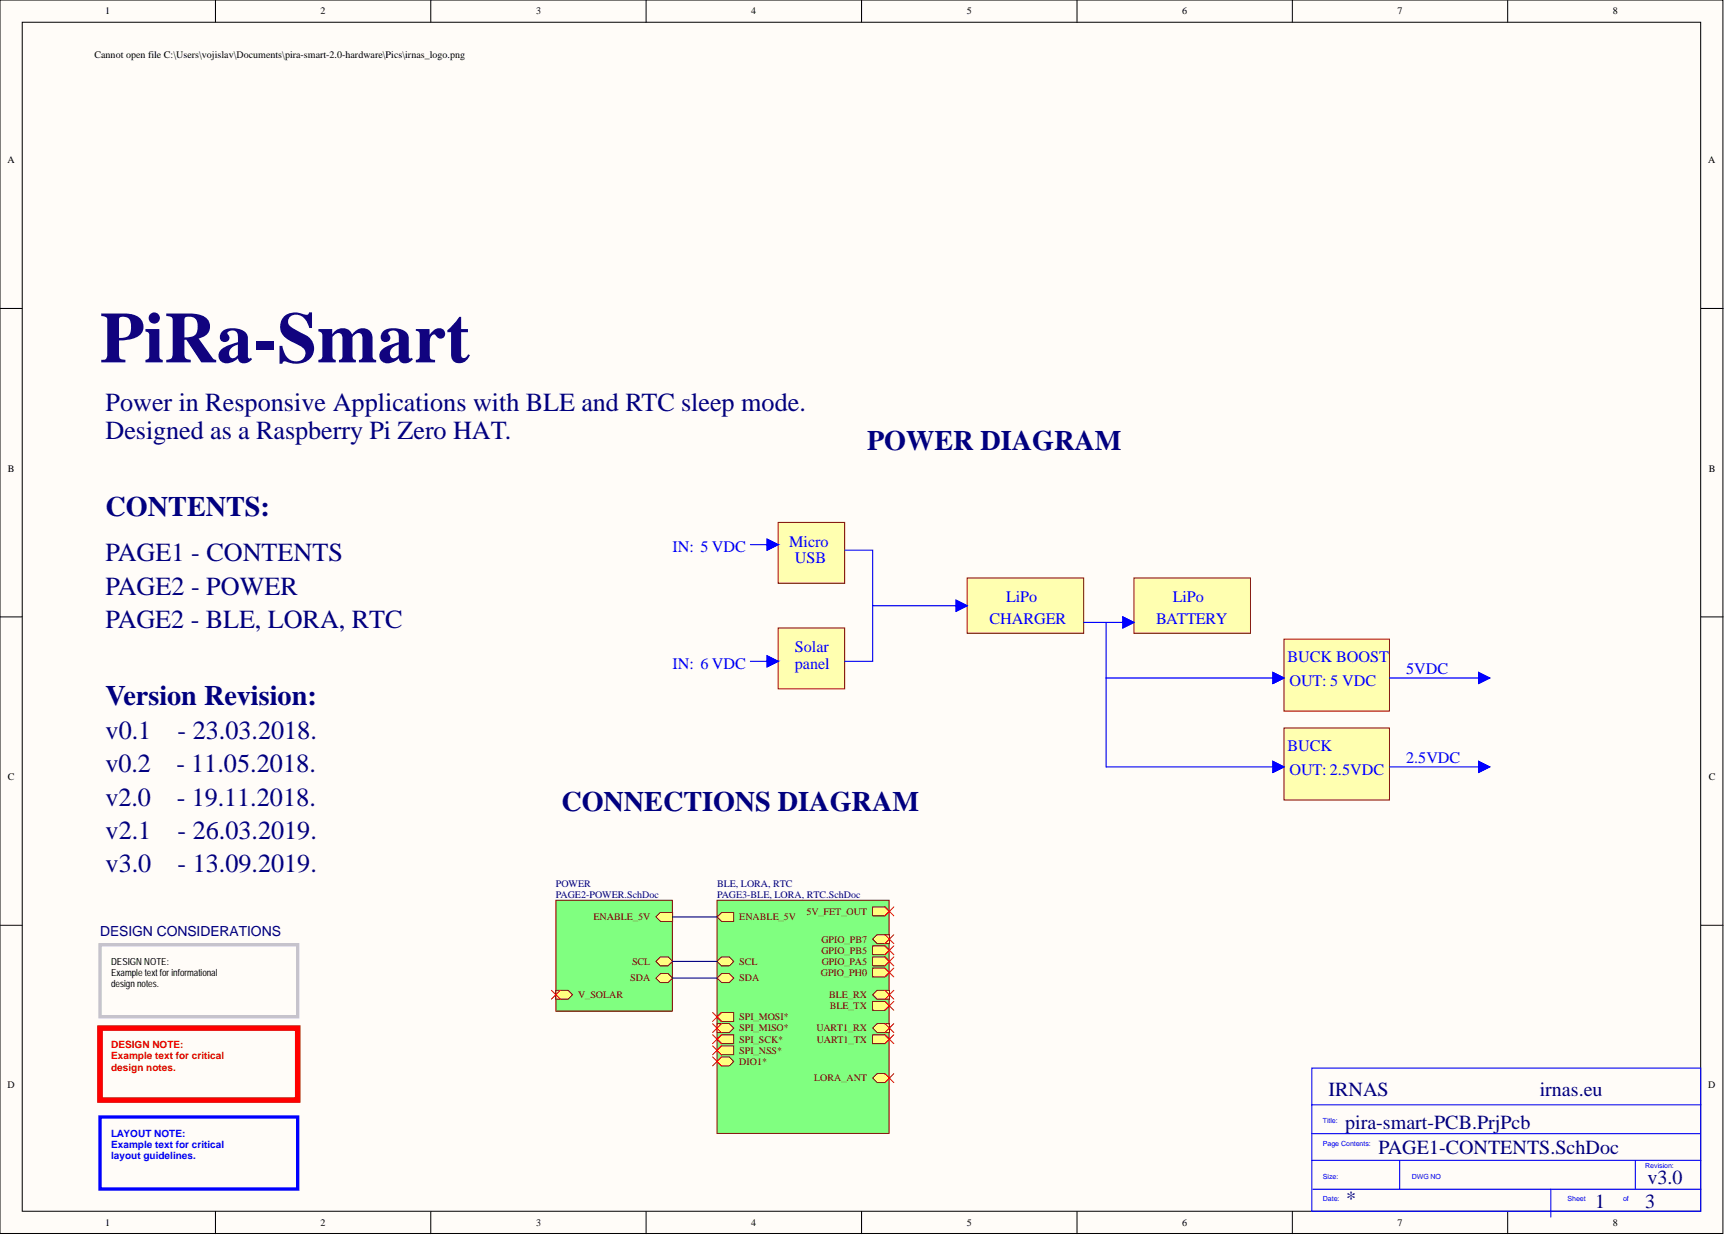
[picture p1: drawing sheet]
<svg xmlns="http://www.w3.org/2000/svg" width="393mm" height="282mm" viewBox="0 0 393 282" stroke-linecap="round" stroke-linejoin="round" font-family="sans-serif">
<g fill="#fffcf8" stroke="#000" stroke-width=".23">
<path d="M0 0h392.9v281.3h-392.9z"/>
<path d="M5.1 5.1h382.7v271.1h-382.7z"/>
</g>
<g fill="none" stroke="#000" stroke-width=".23">
<path d="M49.1 0v5.1M98.2 0v5.1M147.3 0v5.1M196.5 0v5.1M245.6 0v5.1M294.7 0v5.1M343.8 0v5.1M0 70.3h5.1M387.9 70.3h5M0 140.7h5.1M387.9 140.7h5M0 211h5.1"/>
<path d="M387.9 211h5M49.1 276.3v5M98.2 276.3v5M147.3 276.3v5M196.5 276.3v5M245.6 276.3v5M294.7 276.3v5M343.8 276.3v5"/>
</g>
<path d="M22.8 215.4h45.1v16.5h-45.1z" fill="none" stroke="#c6c3c6" stroke-width=".76"/>
<path d="M22.8 234.5h45.1v16.4h-45.1z" fill="none" stroke="#f00" stroke-width="1.3"/>
<path d="M22.8 254.7h45.1v16.5h-45.1z" fill="none" stroke="#00f" stroke-width=".76"/>
<path d="M299.1 243.6h88.7v32.6h-88.7zM299.1 258.5h88.5M299.1 251.9h88.8M299.1 264.6h88.8M299.4 271.2h88.5M319.2 264.6v6.6M353.6 271.2v6.3M372.9 264.6v6.6" fill="none" stroke="#00f" stroke-width=".25"/>
<g fill="#ffffb0" stroke="#800000" stroke-width=".23">
<path d="M177.4 119.1h15.2v13.9h-15.2z"/>
<path d="M177.4 143.2h15.2v13.9h-15.2z"/>
</g>
<path d="M171.1 124.2h6.3l-2.5 1.3v-2.6l2.5 1.3M171.1 150.8h6.3l-2.5 1.3v-2.6l2.5 1.3" fill="none" stroke="#00f" stroke-width=".25"/>
<path d="M174.9 122.9l2.5 1.3-2.5 1.3z" fill="#00f"/>
<path d="M174.9 122.9l2.5 1.3-2.5 1.3z" fill="none" stroke="#00f" stroke-width=".23"/>
<path d="M174.9 149.5l2.5 1.3-2.5 1.3z" fill="#00f"/>
<path d="M174.9 149.5l2.5 1.3-2.5 1.3z" fill="none" stroke="#00f" stroke-width=".23"/>
<path d="M192.7 125.5h6.3v12.6h19" fill="none" stroke="#00f" stroke-width=".25"/>
<path d="M220.5 131.8h26.6v12.6h-26.6z" fill="#ffffb0" stroke="#800000" stroke-width=".23"/>
<path d="M218 136.9l2.5 1.2-2.5 1.3z" fill="#00f"/>
<path d="M218 136.9l2.5 1.2-2.5 1.3z" fill="none" stroke="#00f" stroke-width=".23"/>
<path d="M218 136.9l2.5 1.2-2.5 1.3zM247.2 141.9h11.4M252.2 141.9v12.7h38.1" fill="none" stroke="#00f" stroke-width=".25"/>
<path d="M292.8 145.7h24v16.5h-24z" fill="#ffffb0" stroke="#800000" stroke-width=".23"/>
<path d="M290.3 153.3l2.5 1.3-2.5 1.3z" fill="#00f"/>
<path d="M290.3 153.3l2.5 1.3-2.5 1.3z" fill="none" stroke="#00f" stroke-width=".23"/>
<path d="M290.3 153.3l2.5 1.3-2.5 1.3z" fill="none" stroke="#00f" stroke-width=".25"/>
<path d="M258.6 131.8h26.5v12.6h-26.5z" fill="#ffffb0" stroke="#800000" stroke-width=".23"/>
<path d="M256 140.7l2.6 1.2-2.6 1.3z" fill="#00f"/>
<path d="M256 140.7l2.6 1.2-2.6 1.3z" fill="none" stroke="#00f" stroke-width=".23"/>
<path d="M256 140.7l2.6 1.2-2.6 1.3z" fill="none" stroke="#00f" stroke-width=".25"/>
<path d="M337.2 153.3l2.5 1.3-2.5 1.3z" fill="#00f"/>
<path d="M337.2 153.3l2.5 1.3-2.5 1.3z" fill="none" stroke="#00f" stroke-width=".23"/>
<path d="M199 138.1v12.7h-6.3M252.2 154.6v20.3h38.1M316.9 154.6h20.3M337.2 153.3l2.5 1.3-2.5 1.3z" fill="none" stroke="#00f" stroke-width=".25"/>
<path d="M292.8 166h24v16.4h-24z" fill="#ffffb0" stroke="#800000" stroke-width=".23"/>
<path d="M290.3 173.6l2.5 1.3-2.5 1.3z" fill="#00f"/>
<path d="M290.3 173.6l2.5 1.3-2.5 1.3z" fill="none" stroke="#00f" stroke-width=".23"/>
<path d="M290.3 173.6l2.5 1.3-2.5 1.3z" fill="none" stroke="#00f" stroke-width=".25"/>
<path d="M337.2 173.6l2.5 1.3-2.5 1.3z" fill="#00f"/>
<path d="M337.2 173.6l2.5 1.3-2.5 1.3z" fill="none" stroke="#00f" stroke-width=".23"/>
<path d="M316.9 174.9h20.3M337.2 173.6l2.5 1.3-2.5 1.3z" fill="none" stroke="#00f" stroke-width=".25"/>
<path d="M126.7 205.3h26.6v25.3h-26.6z" fill="#80ff80" stroke="#800000" stroke-width=".23"/>
<path d="M149.6 209.1l1-1h2.8v2h-2.8z" fill-rule="evenodd" fill="#ffff80"/>
<path d="M149.6 209.1l1-1h2.8v2h-2.8z" fill="none" stroke="#800000" stroke-width=".23"/>
<path d="M149.6 219.2l1-1h1.8l1 1-1 1.1h-1.8z" fill-rule="evenodd" fill="#ffff80"/>
<path d="M149.6 219.2l1-1h1.8l1 1-1 1.1h-1.8z" fill="none" stroke="#800000" stroke-width=".23"/>
<path d="M149.6 223.1l1-1.1h1.8l1 1.1-1 1h-1.8z" fill-rule="evenodd" fill="#ffff80"/>
<path d="M149.6 223.1l1-1.1h1.8l1 1.1-1 1h-1.8z" fill="none" stroke="#800000" stroke-width=".23"/>
<path d="M126.7 225.8h2.8l1.1 1.1-1.1 1h-2.8z" fill-rule="evenodd" fill="#ffff80"/>
<path d="M126.7 225.8h2.8l1.1 1.1-1.1 1h-2.8z" fill="none" stroke="#800000" stroke-width=".23"/>
<path d="M163.5 205.3h39.2v53.2h-39.2z" fill="#80ff80" stroke="#800000" stroke-width=".23"/>
<path d="M163.5 209.1l1-1h2.8v2h-2.8z" fill-rule="evenodd" fill="#ffff80"/>
<path d="M163.5 209.1l1-1h2.8v2h-2.8z" fill="none" stroke="#800000" stroke-width=".23"/>
<path d="M199 226.9l1-1.1h2.8v2.1h-2.8z" fill-rule="evenodd" fill="#ffff80"/>
<path d="M199 226.9l1-1.1h2.8v2.1h-2.8z" fill="none" stroke="#800000" stroke-width=".23"/>
<path d="M199 206.8h2.8l1 1-1 1.1h-2.8z" fill-rule="evenodd" fill="#ffff80"/>
<path d="M199 206.8h2.8l1 1-1 1.1h-2.8z" fill="none" stroke="#800000" stroke-width=".23"/>
<path d="M163.5 223.1l1-1.1h1.8l1 1.1-1 1h-1.8z" fill-rule="evenodd" fill="#ffff80"/>
<path d="M163.5 223.1l1-1.1h1.8l1 1.1-1 1h-1.8z" fill="none" stroke="#800000" stroke-width=".23"/>
<path d="M199 228.4h2.8l1 1-1 1h-2.8z" fill-rule="evenodd" fill="#ffff80"/>
<path d="M199 228.4h2.8l1 1-1 1h-2.8z" fill="none" stroke="#800000" stroke-width=".23"/>
<path d="M199 234.5l1-1.1h2.8v2.1h-2.8z" fill-rule="evenodd" fill="#ffff80"/>
<path d="M199 234.5l1-1.1h2.8v2.1h-2.8z" fill="none" stroke="#800000" stroke-width=".23"/>
<path d="M199 214.2l1-1h2.8v2h-2.8z" fill-rule="evenodd" fill="#ffff80"/>
<path d="M199 214.2l1-1h2.8v2h-2.8z" fill="none" stroke="#800000" stroke-width=".23"/>
<path d="M163.5 219.2l1-1h1.8l1 1-1 1.1h-1.8z" fill-rule="evenodd" fill="#ffff80"/>
<path d="M163.5 219.2l1-1h1.8l1 1-1 1.1h-1.8z" fill="none" stroke="#800000" stroke-width=".23"/>
<path d="M199 236h2.8l1 1-1 1h-2.8z" fill-rule="evenodd" fill="#ffff80"/>
<path d="M199 236h2.8l1 1-1 1h-2.8z" fill="none" stroke="#800000" stroke-width=".23"/>
<path d="M199 220.8h2.8l1 1-1 1h-2.8z" fill-rule="evenodd" fill="#ffff80"/>
<path d="M199 220.8h2.8l1 1-1 1h-2.8z" fill="none" stroke="#800000" stroke-width=".23"/>
<path d="M199 218.2h2.8l1 1-1 1.1h-2.8z" fill-rule="evenodd" fill="#ffff80"/>
<path d="M199 218.2h2.8l1 1-1 1.1h-2.8z" fill="none" stroke="#800000" stroke-width=".23"/>
<path d="M199 245.9l1-1.1h1.8l1 1.1-1 1h-1.8z" fill-rule="evenodd" fill="#ffff80"/>
<path d="M199 245.9l1-1.1h1.8l1 1.1-1 1h-1.8z" fill="none" stroke="#800000" stroke-width=".23"/>
<path d="M199 215.7h2.8l1 1-1 1h-2.8z" fill-rule="evenodd" fill="#ffff80"/>
<path d="M199 215.7h2.8l1 1-1 1h-2.8z" fill="none" stroke="#800000" stroke-width=".23"/>
<path d="M163.5 231.9l1-1h2.8v2h-2.8z" fill-rule="evenodd" fill="#ffff80"/>
<path d="M163.5 231.9l1-1h2.8v2h-2.8z" fill="none" stroke="#800000" stroke-width=".23"/>
<path d="M163.5 233.4h2.8l1 1.1-1 1h-2.8z" fill-rule="evenodd" fill="#ffff80"/>
<path d="M163.5 233.4h2.8l1 1.1-1 1h-2.8z" fill="none" stroke="#800000" stroke-width=".23"/>
<path d="M163.5 237l1-1h2.8v2h-2.8z" fill-rule="evenodd" fill="#ffff80"/>
<path d="M163.5 237l1-1h2.8v2h-2.8z" fill="none" stroke="#800000" stroke-width=".23"/>
<path d="M163.5 242.1l1-1.1h1.8l1 1.1-1 1h-1.8z" fill-rule="evenodd" fill="#ffff80"/>
<path d="M163.5 242.1l1-1.1h1.8l1 1.1-1 1h-1.8z" fill="none" stroke="#800000" stroke-width=".23"/>
<path d="M163.5 239.5l1-1h2.8v2h-2.8z" fill-rule="evenodd" fill="#ffff80"/>
<path d="M163.5 239.5l1-1h2.8v2h-2.8z" fill="none" stroke="#800000" stroke-width=".23"/>
<g fill="none" stroke="#f00" stroke-width=".23">
<path d="M201.8 206.8l2 2.1M201.8 218.2l2 2.1M201.8 213.2l2 2M201.8 215.7l2 2M203.8 206.8l-2 2.1M203.8 218.2l-2 2.1M203.8 213.2l-2 2M203.8 215.7l-2 2M125.7 225.8l2.1 2.1M127.8 225.8l-2.1 2.1M162.5 230.9l2 2M162.5 233.4l2 2.1"/>
<path d="M162.5 236l2 2M162.5 238.5l2 2M164.5 230.9l-2 2M164.5 233.4l-2 2.1M164.5 236l-2 2M164.5 238.5l-2 2M201.8 220.8l2 2M201.8 233.4l2 2.1M201.8 236l2 2M201.8 225.8l2 2.1M201.8 228.4l2 2M203.8 220.8l-2 2"/>
<path d="M203.8 233.4l-2 2.1M203.8 236l-2 2M203.8 225.8l-2 2.1M203.8 228.4l-2 2M162.5 241l2 2.1M164.5 241l-2 2.1M201.8 244.8l2 2.1M203.8 244.8l-2 2.1"/>
</g>
<path d="M153.4 209.1h10.1M153.4 219.2h10.1M153.4 223.1h10.1" fill="none" stroke="#000080" stroke-width=".25"/>
<text font-size="16.5" fill="#11037f" x="22.8" y="82.6">PiRa-Smart</text>
<g font-size="6.4" fill="#000080">
<text x="197.7" y="102.5">POWER DIAGRAM</text>
<text x="24.1" y="117.7">CONTENTS:</text>
<text x="24.1" y="160.8">Version Revision:</text>
<text x="128" y="184.9">CONNECTIONS DIAGRAM</text>
</g>
<g font-size="6" fill="#000080">
<text x="24.1" y="93.8">Power in Responsive Applications with BLE and RTC sleep mode.</text>
<text x="24.1" y="100.1">Designed as a Raspberry Pi Zero HAT.</text>
<text x="24.1" y="128">PAGE1 - CONTENTS</text>
<text x="24.1" y="135.6">PAGE2 - POWER</text>
<text x="24.1" y="143.2">PAGE2 - BLE, LORA, RTC</text>
<text x="24.1" y="168.6">v0.1</text>
<text x="40.5" y="168.6">- 23.03.2018.</text>
<text x="24.1" y="176.2">v0.2</text>
<text x="40.2" y="176.2">- 11.05.2018.</text>
<text x="24.1" y="183.8">v2.0</text>
<text x="40.3" y="183.8">- 19.11.2018.</text>
<text x="24.1" y="191.4">v2.1</text>
<text x="40.5" y="191.4">- 26.03.2019.</text>
<text x="24.1" y="199">v3.0</text>
<text x="40.5" y="199">- 13.09.2019.</text>
</g>
<g font-size="4.6" fill="#000080">
<text x="302.9" y="250">IRNAS</text>
<text x="351.1" y="250">irnas.eu</text>
<text x="306.7" y="257.6">pira-smart-PCB.PrjPcb</text>
<text x="314.3" y="263.1">PAGE1-CONTENTS.SchDoc</text>
<text x="375.7" y="270">v3.0</text>
<text x="307" y="274.8">*</text>
<text x="363.8" y="275.6">1</text>
<text x="375.2" y="275.6">3</text>
</g>
<g font-size="3.7" fill="#00f">
<text x="153.4" y="125.9">IN: 5 VDC</text>
<text x="180" y="124.7">Micro</text>
<text x="181.3" y="128.5">USB</text>
<text x="229.4" y="137.3">LiPo</text>
<text x="267.4" y="137.3">LiPo</text>
<text x="225.6" y="142.4">CHARGER</text>
<text x="263.6" y="142.4">BATTERY</text>
<text x="181.3" y="148.7">Solar</text>
<text x="153.4" y="152.5">IN: 6 VDC</text>
<text x="181.3" y="152.5">panel</text>
<text x="293.6" y="151">BUCK BOOST</text>
<text x="320.7" y="153.8">5VDC</text>
<text x="294.1" y="156.3">OUT: 5 VDC</text>
<text x="293.6" y="171.3">BUCK</text>
<text x="294.1" y="176.6">OUT: 2.5VDC</text>
<text x="320.7" y="174.1">2.5VDC</text>
</g>
<text font-size="3.2" fill="#000080" x="22.8" y="213.5">DESIGN CONSIDERATIONS</text>
<g font-size="2.3">
<text x="24" y="3.3">1</text>
<text x="73.1" y="3.3">2</text>
<text x="122.2" y="3.3">3</text>
<text x="171.3" y="3.3">4</text>
<text x="220.5" y="3.3">5</text>
<text x="269.6" y="3.3">6</text>
<text x="318.7" y="3.3">7</text>
<text x="367.8" y="3.3">8</text>
<text x="21.5" y="13.3">Cannot open file C:\Users\vojislav\Documents\pira-smart-2.0-hardware\Pics\irnas_logo.png</text>
<text x="1.7" y="37.2">A</text>
<text x="389.5" y="37.2">A</text>
<text x="1.8" y="107.6">B</text>
<text x="389.6" y="107.6">B</text>
<text x="1.8" y="177.9">C</text>
<text x="389.6" y="177.9">C</text>
<text x="1.7" y="248.2">D</text>
<text x="389.5" y="248.2">D</text>
<text x="24" y="279.6">1</text>
<text x="73.1" y="279.6">2</text>
<text x="122.2" y="279.6">3</text>
<text x="171.3" y="279.6">4</text>
<text x="220.5" y="279.6">5</text>
<text x="269.6" y="279.6">6</text>
<text x="318.7" y="279.6">7</text>
<text x="367.8" y="279.6">8</text>
</g>
<g font-size="2.3" fill="#000080">
<text x="126.7" y="202.3">POWER</text>
<text x="163.5" y="202.3">BLE, LORA, RTC</text>
<text x="126.7" y="204.8">PAGE2-POWER.SchDoc</text>
<text x="163.5" y="204.8">PAGE3-BLE, LORA, RTC.SchDoc</text>
</g>
<g font-size="2.3" fill="#800000">
<text x="135.3" y="209.9">ENABLE_5V</text>
<text x="168.6" y="209.9">ENABLE_5V</text>
<text x="183.9" y="208.6">5V_FET_OUT</text>
<text x="187.3" y="214.9">GPIO_PB7</text>
<text x="144.1" y="220">SCL</text>
<text x="168.6" y="220">SCL</text>
<text x="187.3" y="217.5">GPIO_PB5</text>
<text x="187.4" y="220">GPIO_PA5</text>
<text x="131.8" y="227.6">V_SOLAR</text>
<text x="143.7" y="223.8">SDA</text>
<text x="168.6" y="223.8">SDA</text>
<text x="187.2" y="222.5">GPIO_PH0</text>
<text x="189.1" y="227.6">BLE_RX</text>
<text x="168.6" y="232.7">SPI_MOSI*</text>
<text x="189.2" y="230.1">BLE_TX</text>
<text x="168.6" y="235.2">SPI_MISO*</text>
<text x="168.6" y="237.8">SPI_SCK*</text>
<text x="186.2" y="235.2">UART1_RX</text>
<text x="186.3" y="237.8">UART1_TX</text>
<text x="168.6" y="242.8">DIO1*</text>
<text x="168.6" y="240.3">SPI_NSS*</text>
<text x="185.6" y="246.6">LORA_ANT</text>
</g>
<g font-size="2.3" fill="#f00">
<text x="25.3" y="239.1">DESIGN NOTE:</text>
<text x="25.3" y="241.6">Example text for critical</text>
<text x="25.3" y="244.1">design notes.</text>
</g>
<g font-size="2.3" fill="#00f">
<text x="25.3" y="259.3">LAYOUT NOTE:</text>
<text x="25.3" y="261.9">Example text for critical</text>
<text x="25.3" y="264.4">layout guidelines.</text>
</g>
<g font-size="2.2">
<text x="25.3" y="220.1">DESIGN NOTE:</text>
<text x="25.3" y="222.6">Example text for informational</text>
<text x="25.3" y="225.1">design notes.</text>
</g>
<g font-size="1.6" fill="#00f">
<text x="301.7" y="256.2">Title:</text>
<text x="301.7" y="261.2">Page Contents:</text>
<text x="301.7" y="268.8">Size:</text>
<text x="321.9" y="268.8">DWG NO</text>
<text x="375.2" y="266.3">Revision:</text>
<text x="301.7" y="273.9">Date:</text>
<text x="357.4" y="273.9">Sheet</text>
<text x="370.1" y="273.9">of</text>
</g>
</svg>
